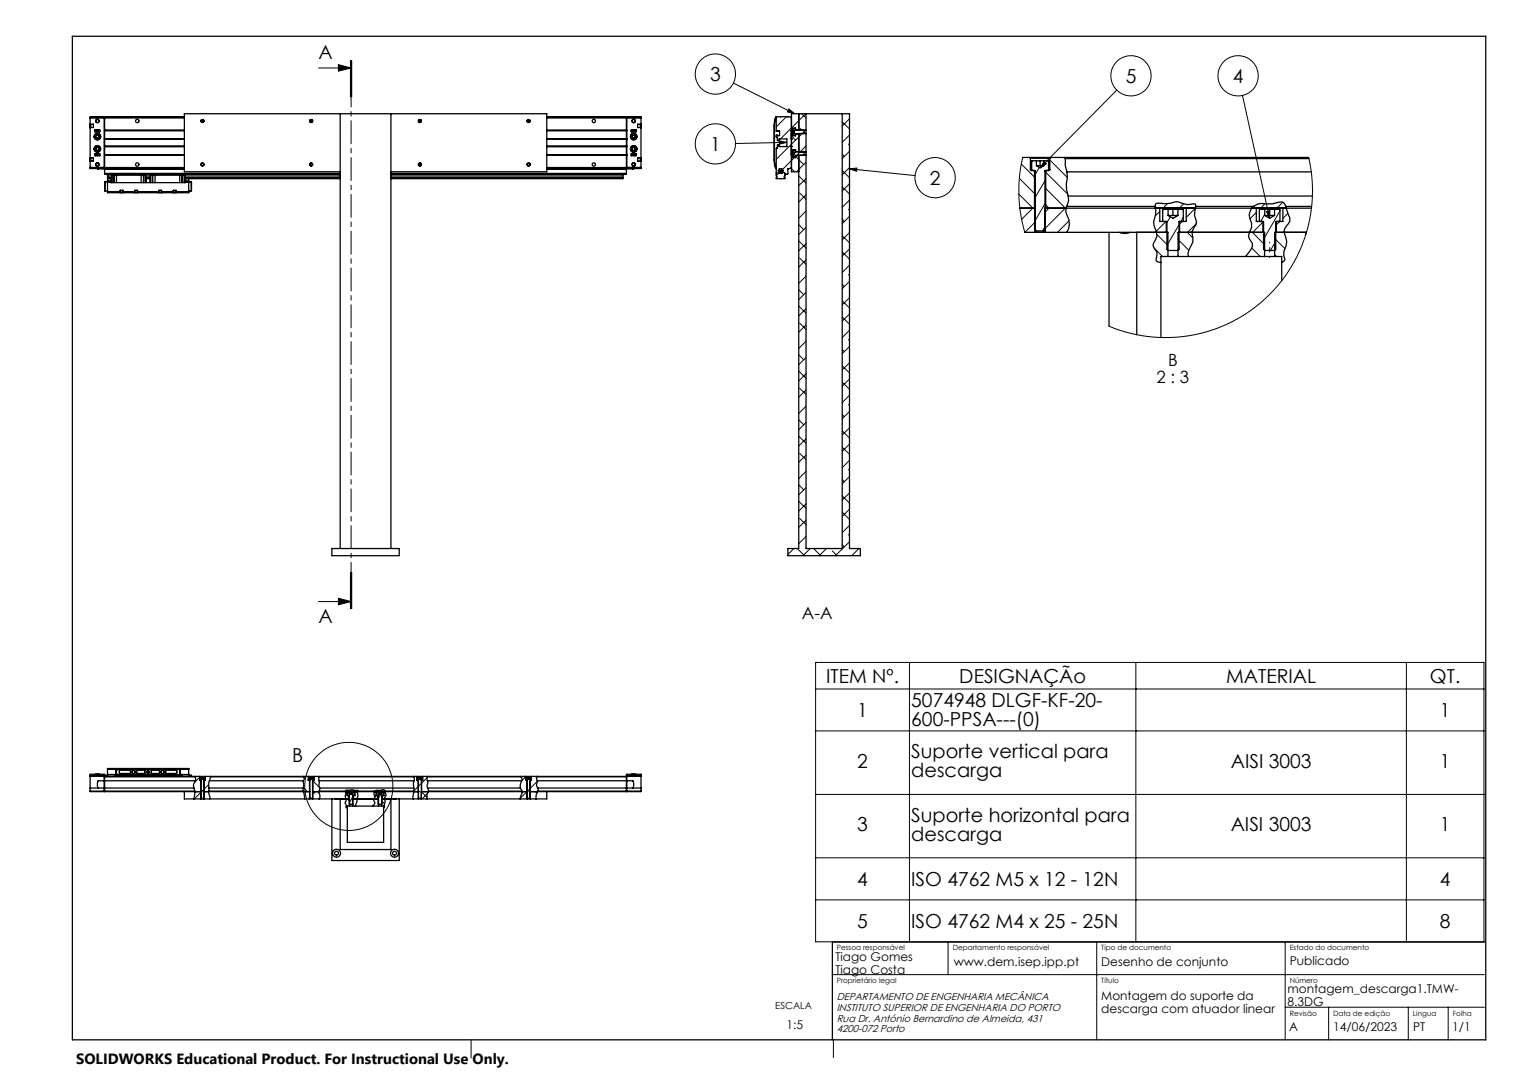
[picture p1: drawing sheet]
<svg xmlns="http://www.w3.org/2000/svg" width="420mm" height="297mm" viewBox="0 0 420 297" stroke-linecap="round" stroke-linejoin="round" font-family="sans-serif">
<g fill="none" stroke="#000" stroke-width=".35">
<path d="M20 10h390v277h-390zM24.9 32.4v.2M24.9 34.3h.1M24.9 34.3v1M24.9 32.6h3.9M24.9 32.4h26M24.9 32.6v1.7M24.9 35.3v8.2M24.9 35.2v.1M24.9 34.3h.9v.9M24.9 34.3v.9M24.9 35.2h.8"/>
<path d="M25 34.3v.9M25.8 35.2h-.1M26.2 35.8h1.3l.1 .6h-1.4zM26.5 36.1l.4-.2-.2 .2 .6 .1h-.6l.2 .1h-.2zM27 32.2h.2M27 32.2l-.1 .1M27 32.2v.1M27.2 32.2l1.6 .1M27.2 32.2v.1M28.8 32.3v.3M28.8 32.3l-3.9 .1M28.8 32.6v13.6"/>
<path d="M28.8 32.5h.1M28.8 32.7h.1M28.9 32.2v.4M28.9 38.4h.1M28.9 36h.1M28.9 36v.1M28.9 38.3v.1M28.9 32.2h.1M28.9 32.6v3.4M28.9 36.1v2.2M28.9 38.4v2M28.9 36.1h22"/>
<path d="M28.9 32.6h22M28.9 32.2h22M28.9 38.4h22M28.9 38.3h22M28.9 36h22M93.9 31.4v120M107.9 31.4v120M150.9 36.1h22M150.9 32.6h22M150.9 32.4h26M150.9 32.2h22M150.9 38.4h22"/>
<path d="M150.9 38.3h22M150.9 36h22M172.9 32.2v.4M172.9 38.4h.1M172.9 36h.1M172.9 36v.1M172.9 38.3v.1M172.9 32.2h.1M172.9 32.6v3.4M172.9 36.1v2.2M172.9 38.4v2M172.9 32.5h.1"/>
<path d="M172.9 32.7h.1M173 32.3v.3M173 32.3l3.9 .1M173 32.6h3.9M173 32.6v13.6M174.2 35.8h1.3l.1 .5-1.4 .1zM174.5 36.1l.4-.2-.2 .2 .6 .1h-.6l.2 .1h-.2zM174.6 32.3h.1M174.6 32.2h.1M174.6 32.2l-1.6 .1M174.6 32.2v.1M174.7 32.2l.2 .1"/>
<path d="M174.7 32.2v.1M176 35.2h.1M176 35.2h.8M176.7 34.3v.9M176.8 34.3v.9M176.8 35.2l.1 .1M176.8 34.3h-.8v.9M176.9 32.4v.2M176.9 34.3h-.1M176.9 34.3v1M176.9 32.6v1.7M176.9 35.3v8.2"/>
<path d="M214.2 37.8h.1M214.2 32.3v3.9h.3M214.2 32.4l-.5 2.1v9.8l.5 2.1M214.2 37.8l.3 .2v.8h.5v-.4M214.2 32.3h-.2l-.2 .6-.2 1.8v9.4l.2 1.8 .4 .6M214.5 37.3h-.3v.5M214.5 37.3h.1M214.5 36.2h.6v1.2h-.6M214.5 36.2h.1M215.1 38.3h.1M215.1 38.3l2 .1v2.1h-2M215.4 32.2h.1"/>
<path d="M217.4 32.2l-3.2 .1M217.4 32.2l.9 .2 .1 .2M217.4 32.2h.1M218.4 35.3h1.1v.6l2.4 .1-.1 .9h-2.3M218.4 36v1.5h1.1v-.6M218.4 36h.1M218.4 36v2.4M218.4 38.4h.1M218.5 36.2h.5M218.5 35.9l.5 .1M218.5 36.7h.5M219 36v.8"/>
<path d="M219 36.8h.1M219 36.8l-.5 .1M219 36l.3 .4-.3 .4M219.5 35.6h-1v1.6h1M219.5 35.8h.9M219.6 36.9h-.1M220.4 31.4v4.6h2M222.4 36v.8M222.4 36.8h-2v5.2h2M222.4 31.4v4.6M222.4 36.8v5.2M232.4 31.4v120h-10v-108.6"/>
<path d="M24.9 43.5v.1M24.9 46.2v.2M24.9 43.5v1.1M24.9 46.4l3.9 .1M24.9 46.4h26M24.9 46.2h3.9M24.9 44.6v1.6M24.9 44.5v.1M24.9 43.6h.9v.9h-.9M24.9 43.6v.9M25 43.6v.9M26.2 42.4h1.3l.1 .6h-1.4z"/>
<path d="M26.5 42.6h.5l-.2-.1h.2l.3 .2-.5 .2 .2-.1zM26.9 46.5l.1 .1M27 46.6h.2M27 46.5v.1M27.2 46.5v.1M28.8 46.2v.3M28.8 46.5l-1.6 .1M28.8 46.1h.1M28.8 46.3h.1M28.9 40.4h.1M28.9 46.2v.4M28.9 42.8h.1"/>
<path d="M28.9 40.4v.1M28.9 46.6v.1M28.9 47.9v.2h65M28.9 40.5v2.3M28.9 42.8v3.4M28.9 46.7v1.2M28.9 42.8h22M28.9 46.2h22M28.9 46.6h22M28.9 40.4h22M28.9 46.7h22M28.9 47.9h65"/>
<path d="M29 50.2v2.5M29 52.7h.7M29 50.2h1.5M29.7 53v.1M29.7 49.9v.4M29.7 48.4h.1M29.7 53h3.5M29.7 53.1h3.5M29.7 48.1v1.8M29.7 50.3v2.7M29.7 53.1v.1h3.5M29.7 50.3h.8"/>
<path d="M29.7 48.4h.2M29.7 49.9h.8M29.9 49.2l.9 .1M29.9 48.6v.5M29.9 49.1h.9M29.9 48.1v.5M29.9 49.1v.1M29.9 48.6h.9M29.9 49.2h.9M30.5 50.2v.1M30.5 49.9v.3M30.5 49.3v.6"/>
<path d="M30.5 50.3h20.7M30.9 48.4l-.1 2M30.9 48.4h9.3M30.9 48.4v2M31.4 48.4v2M31.5 48.4v2M32.1 48.4v2M33.2 53v-.5h.7v.5M33.2 53v.1M33.2 53.1h.7M33.2 53.2h.7M33.2 53.1v.1"/>
<path d="M33.9 53v.1M33.9 53h3.2M33.9 53.1h3.2M33.9 53.1v.1M33.9 53.2h3.2M37.1 53v-.5h.8l.1 .5M37.1 53v.1M37.1 53.1h.9M37.1 53.2h.9M37.1 53.1v.1M38 53v.1M38 53h5.8"/>
<path d="M38 53.1h5.8M38 53.1v.1M38 53.2h5.8M38.9 48.4v2M39.6 48.4v2M39.7 48.4v2M40.2 48.4l.1 2M40.2 48.4v2M40.3 49.3h1.1M40.3 49.1h1.1M40.3 48.6h1.1M40.3 49.2h1.1"/>
<path d="M41.5 48.4l-.1 2M41.5 48.4h9.3M41.5 48.4v2M42 48.4v2M42.2 48.4v2M42.8 48.4v2M43.8 53v-.5h.8v.5M43.8 53v.1M43.8 53.1h.8M43.8 53.2h.8M43.8 53.1v.1M44.6 53v.1"/>
<path d="M44.6 53h3.2M44.6 53.1h3.2M44.6 53.1v.1M44.6 53.2h3.2M47.8 53v-.5h.8v.5M47.8 53v.1M47.8 53.1h.8M47.8 53.2h.8M47.8 53.1v.1M48.6 53v.1M48.6 53h3.5M48.6 53.1h3.5"/>
<path d="M48.6 53.1v.1M49.6 48.4v2M50.2 48.4v2M50.3 48.4v2M50.8 48.4l.1 2M50.8 48.4v2M50.9 49.3h43M50.9 49.1h43M50.9 48.6h43M50.9 49.2h43M51.2 50.2v.1M51.2 49.9v.3"/>
<path d="M51.2 50.3h.9M51.2 49.3v.6M51.2 50.2h1.6M51.2 49.9h.9M52.1 53v.1M52.1 49.9v.4M52.1 52.7h.7M52.1 49.3v.6M52.1 50.3v2.7M52.1 53.1v.1h-3.5M52.8 50.2v2.5M93.9 47.4h-43v-16h100v16h-43"/>
<path d="M107.9 49.1h64M107.9 48.6h64M107.9 47.9h65M107.9 49.2h64M150.9 42.8h22M150.9 46.4h26M150.9 46.2h22M150.9 46.6h22M150.9 40.4h22M150.9 46.7h22M171.9 49.2l-64 .1M171.9 48.6v.5"/>
<path d="M171.9 48.1v.5M171.9 49.1v.1M172.9 40.4h.1M172.9 46.2v.4M172.9 42.8h.1M172.9 40.4v.1M172.9 46.6v.1M172.9 47.9v.2h-65M172.9 40.5v2.3M172.9 42.8v3.4M172.9 46.7v1.2M172.9 46.1h.1"/>
<path d="M172.9 46.3h.1M173 46.2v.3M173 46.2h3.9M173 46.5l1.6 .1M174.2 42.4h1.3l.1 .5-1.4 .1zM174.5 42.6h.5l-.1-.1h.1l.3 .2-.4 .2 .1-.1zM174.6 46.5h.1M174.6 46.6h.1M174.6 46.5v.1M174.7 46.5v.1M174.9 46.5l-.2 .1M176.7 43.6v.9"/>
<path d="M176.8 43.6v.9M176.8 44.5l.1 .1M176.8 43.6h-.8v.9h.8M176.9 46.2v.2M176.9 43.5l-.1 .1M176.9 43.5v1.1M176.9 46.4l-3.9 .1M176.9 44.6v1.6M214.5 40h.1M214.5 40v.8l-.3 .2v6.7l.2 .1-.2 .8a.35 .35 0 0 1 .3 .3 .35 .35 0 0 1-.3 .3l2.4 .1v-.2a.27 .27 0 0 1-.2-.3 .27 .27 0 0 1 .2-.2v-.6l.6 .1 .2-.2 .1-1.3 .8-.2 .1-.2M214.6 40h.4v.4M215 40.4l.1 .1"/>
<path d="M215 47.5l-.2-.1h1.3l-.3 .2M215 47.5l.1 .1M215.1 47h.1M215.1 47.6l-.1 .2h.8M215.1 46.6h.7v.4h.3h-1.3h.2zM215.1 47.4v.4M215.7 47.4v.4M216.5 47.8l.1 .2zM218.4 42.8v-1.5h1.1v.6l2.4 .1-.1 .9h-2.3v.6h-1.1M218.4 40.4h.1M218.4 40.4v2.4M218.4 42.8h.1"/>
<path d="M218.5 42.6h.5M218.5 42.9h.5M218.5 41.9h.5M218.5 42.2h.5M219 42v.8M219 41.9v.1M219 42.8v.1M219 42l.3 .4-.3 .4M219.5 41.6h-1v1.6h1M219.5 43h.9M219.5 41.8h.9M222.4 42v.8"/>
<path d="M222.4 42.8h-2v108.6h-3v2h20v-2h-3v-120h-16v16h2M281.4 57.5h4.3M282.2 43.5h2M284.2 43.5h5.6M284.2 43.5l.1 .2M284.3 46.8l.2 .3 1.2 .1M284.3 43.7h5.4M284.3 46.8h.4M284.3 43.7v3.1M284.7 47.1l.1-2.7h4.5v2.7M285.3 47.1l.2 .1M285.5 47.2h.2"/>
<path d="M285.5 47.2v10.3M285.6 57.5v6.6M285.7 47.2v16.3l.3 .2h2.1l.3-.2v-16.3M286 45.7h2M286 45.7l1 .6 1-.6M286 44.4v1.3M287 44.4v1.3M288 44.4v1.3M288.4 47.2h.2M288.4 57.5h31.6M288.4 57.5v6.6M288.6 47.2v10.3"/>
<path d="M288.7 47.1l-.1 .1M289.3 46.8h.4M289.7 46.8l-.1 .3-1.2 .1M289.7 43.7v3.1M289.8 43.5h71.3M289.8 43.5l-.1 .2M294 43.8l-.1 1.8 .5 1.8M294 43.8h67.2M294.1 43.5l-.1 .3M294.4 57l-.2 .4a2.3 2.3 0 0 0 .2 1.9 4.5 4.5 0 0 1 0 4.8M294.4 57h24.4M294.4 47.4l.1 1.7a8 8 0 0 0 .3 5"/>
<path d="M294.4 47.4h67.4M294.8 54.1l.1 1.2-.5 1.7M294.8 54.1h67.4M318.8 57a11 11 0 0 1-.5 4.3l.2 1.2a4.1 4.1 0 0 1-.3 4.8l.2 1.1a2.92 2.92 0 0 1 .6 3.4l.2 .4 1.2 .3M318.8 57l.1-.6 .4-.3a10.4 10.4 0 0 0 5.1-.4h.7a8.1 8.1 0 0 0 4.6 .6l.3 .7M318.8 57.3h11.1M318.8 57.4h11.1M320 57.5h7.3M320 57.5v3.6l2 .1v7.6l.3 .3h2.7l.4-.3 .1-7.7M322.3 59.5h2.7M322.3 57.8v1.7M322.3 59.5l1.4 .8 1.3-.8"/>
<path d="M323.7 57.8v1.7M325 57.8v1.7M327.3 57.5v3.6h-1.8M327.3 57.5h19.4M330 57l-.1 .4a5.7 5.7 0 0 0 .3 3.9l-.2 .8a3.2 3.2 0 0 0-.8 3.6l-.1 1.2-1.1 2.3-.1 1.6M330 57h16M345.5 57.4h9.4M345.6 57.4h9.3M346 57l-.1 .1a3.5 3.5 0 0 0-.5 4.5v1.2l-.9 2.4 .2 .7a2.07 2.07 0 0 1 .5 3l-1.5 1.9M346 57l.9-.6 1-.2a9 9 0 0 0 5-.4l.8-.1a1.32 1.32 0 0 1 1.1 1.3M346.7 57.5h7.3M346.7 57.5v3.6h1.8"/>
<path d="M349 59.5h2.7M349 59.5l1.3 .8 1.4-.8M349 57.8v1.7M350.3 57.8v1.7M351.7 57.8v1.7M354 57.5v3.6l-2 .1v7.6l-.3 .3h-2.7l-.3-.3v-7.6l-.2-.1M354 57.5h7.9M354.8 57l.7 2.2a2.23 2.23 0 0 1-.6 3.3 2.74 2.74 0 0 0-.1 3l.3 1.2-.2 1.2a4.3 4.3 0 0 0-.4 3.8l-.2 .4-.6 .3M354.8 57h7.1M282.8 64.1h2.8M285.6 64.1h2.8M288.4 64.1h33.9v6.7"/>
<path d="M306 64.1v25.9M308.8 64.1a3.9 3.9 0 0 0 3.1 0M313.7 64.1v28.3M320.9 61.1l.1-3.3h5.5v3.3M321.8 61.1v3M322.3 70.8h2.8M322.3 70.8h-1.9v22.4M325.1 70.8v-6.7h23.9v6.7M325.1 70.8h23.9M325.5 61.1v3M347.5 61.1l.2-3.3h5.4l.1 3.3M348.5 61.1v3"/>
<path d="M349 70.8h2.8M351.8 70.8h1.9v6.7M352.2 61.1v3M360.4 64.1v.6M360.5 64.1h-8.7v6.7M91.6 151.4h18.6v2h-18.6zM24.9 214.1v.2M24.9 217.5v.9M24.9 218.4v.1h3.9v-.1M24.9 214.1v-.4h3.9v.4M24.9 214.3v3.2M24.9 217.5h3.9"/>
<path d="M24.9 214.3h3.9M24.9 218.4h3.9M24.9 214.1h3.9M26.1 213.8h1.5M26.1 213.8l.7 .2 .8-.2M28.8 215.5h-1.6a1.75 1.75 0 0 0 0 2M28.8 214.1v.2M28.8 217.5v.9M28.8 213.8l.1 .4M28.8 214.3v3.2M28.8 217.4h.1M28.8 218.3h.1"/>
<path d="M28.8 214.4h.1M28.8 214.2h.1M28.8 218.4h.1M28.9 214.3v.1M28.9 217.5v.9M28.9 214.2v.1M28.9 218.4v.1h26.6M28.9 214.4v3.1M28.9 215.5h25M28.9 217.5h24.6M28.9 214.4h25M28.9 214.3h26.1"/>
<path d="M28.9 218.4h24.9M29 214v.3M29 214l-.1 .3M29 214h.7M29.7 213.8h.1M29.7 212.2v.1M29.7 213.8v.5M29.7 212.2h22.4M29.7 212.3v1.5M29.7 213.8h2.3M29.7 212.3h2.3M32 213.8h.1"/>
<path d="M32 213.8l.1 .1M32 212.3v1.5M32.1 212.2l-.1 .1M32.1 212.7h.1M32.1 213.6h.1M32.1 213.9l-.5 .1v.3M32.1 212.7v.9M32.1 213.8h.1M32.1 212.2h.1M32.1 213.9h.1M32.1 213.9h17.5M32.1 212.2v1.7"/>
<path d="M32.1 212.3h17.5M32.7 213.9l.1 .4M32.9 212.7l3.1-.1v.9h-2.9zM37.7 212.7l2.3-.1v.8l-2.2 .1zM41.7 212.6h2.3v.9h-2.2zM45.7 212.7l3-.1 .1 .8-3 .1zM49 213.9l-.1 .4M49.6 212.2h.1M49.6 212.2l.1 .1M49.6 213.9l.5 .1v.3M49.6 212.2v1.7M49.7 213.8h.1"/>
<path d="M49.7 213.8l-.1 .1M49.7 213.8h2.4M49.7 212.3v1.5M49.7 212.3h2.4M50.9 218.5v2h4.6M52.1 212.2v.1M52.1 213.8h.1M52.1 213.8v.5M52.1 212.3v1.5M52.1 214h.7M52.8 214v.3M53.5 217.5l.3 .9"/>
<path d="M53.8 218.4l-.3 2.1M53.8 214.3l.1 .1M53.9 214.4v1.1M53.9 215.5l-.5 .9 .1 1.1M55 214.3h1.7M55 214.3l.1 .1M55.1 214.4h1.6M55.1 215.3l.4 .1M55.1 215.3h.1M55.1 214.4v.9M55.2 214.6h.1M55.2 214.6v.8"/>
<path d="M55.2 214.6h1.4v.8M55.4 215.4h.1M55.4 215.4v3.1M55.5 218.5h.1M55.5 215.4v5.1M55.6 215h.6M55.6 215l.3 .2 .3-.2M55.6 214.6v.4M55.9 214.6v.4M56.2 214.6v.4M56.3 215.4h.1M56.3 218.5h29.2"/>
<path d="M56.3 215.4v5.1M56.3 215.4v3.1M56.4 215.4h-.1M56.6 215.3h.1M56.7 215.3l-.4 .1M56.7 214.4v.9M56.7 214.3h28.3M56.7 214.3v.1M57.6 218.4l.4 1.8-.1 .3M57.6 218.4h26.1M57.6 217.5v.9M57.6 217.5h26.1"/>
<path d="M57.8 215.5l-.2 2M57.8 215.5h25.9M58.1 214.3v.1M58.1 214.4l-.3 1.1M58.1 214.4h25.7M83.7 218.4l.4 2.1M83.7 217.5v.9M83.7 215.5v2M83.8 214.3v.1M83.8 214.4l.2 .6-.3 .5M85 214.3h1.7M85 214.3l.1 .1"/>
<path d="M85.1 215.3v.1M85.1 214.4h1.6M85.1 215.3h.1M85.1 214.4v.9M85.1 215.4h.4M85.2 215.4v-.8h1.4v.8M85.4 215.4h.1M85.4 215.4v3.1M85.5 215.4l-.1 5.1M85.5 215h.7M85.5 215l.4 .2 .3-.2M85.5 214.6v.4"/>
<path d="M85.9 214.6v.4M86.2 214.6v.4M86.3 215.4h.1M86.3 218.5h29.2M86.3 215.4v4.9h-.8M86.3 215.4v5.1M86.4 215.4h-.1M86.6 215.3h.1M86.6 215.4h-.3M86.7 215.3l-.1 .1M86.7 214.4v.9M86.7 214.3h28.3"/>
<path d="M86.7 214.3v.1M87.9 214.4l.2 1.1M87.9 214.4h26.3M88 214.3l-.1 .1M88.1 218.4v.7a1.33 1.33 0 0 1 0 1.4M88.1 218.4h7.3M88.1 215.5l.1 2M88.1 215.5h26.2M88.2 217.5l-.1 .9M88.2 217.5h26M95.4 218.4v.1a2.98 2.98 0 0 0 .1 2.3l-.3 .8 .4 .7-.1 .5 .3 .2M95.4 218.4l.2-.3 1.5-.1 .9 .2h.7v.2"/>
<path d="M95.8 218.5h2.2v1.1h-.6l-.1 2.4-.9-.1v-2.3h-.6zM96.1 218.6h.1M96 218.6v1M96.1 218.6h1.6M96.3 219.6v.9M96.4 219.1h.9M96.4 218.6v.5M96.4 219.1l.5 .3 .4-.3M96.9 218.6v.5M97.3 218.6v.5M97.4 219.6v.9M97.7 218.6h.1"/>
<path d="M97.7 218.6v1M98.7 218.4l-.1 .7 .2 .6-.3 .7v.9l-.4 1.2M98.7 218.4h4.8M103.5 218.4a1.01 1.01 0 0 0-.1 1.3v.4a1.59 1.59 0 0 0 0 1.6l-.5 .8M103.5 218.4l.6-.3 1.8-.1 .3 .4M104 219.6v-1h1.7v1M104.3 219.6l.2 2.4 .9-.1v-2.3M104.3 219.6h-.5v-1.1h2.2v1.1h-.6M104.3 219.6v.9M104.5 219.1h.8M104.5 219.1l.4 .3 .4-.3M104.5 218.6v.5"/>
<path d="M104.9 218.6v.5M105.3 218.6v.5M105.4 219.6v.9M106.2 218.4v.1a1.25 1.25 0 0 1-.1 1.8v.3a1.89 1.89 0 0 1-.1 1.8l.1 .4-.2 .2M106.2 218.4h8M114.2 214.3v.1M114.2 217.5v.9M114.2 218.4l-.2 2.1M114.2 214.4l.1 1.1M114.3 215.5l-.2 .9 .1 1.1M115 214.3h1.7M115 214.3l.1 .1"/>
<path d="M115.1 215.3l.4 .1M115.1 214.4h1.6M115.1 215.3h.1M115.1 214.4v.9M115.2 214.6v.8M115.2 214.6h.1M115.2 214.6h1.4v.8M115.4 215.4h.1M115.4 215.4v3.1M115.5 218.5h.1M115.5 215.4v5.1M115.6 215h.6"/>
<path d="M115.6 215l.3 .2 .3-.2M115.6 214.6v.4M115.9 214.6v.4M116.2 214.6v.4M116.3 218.5h.1M116.3 215.4h.1M116.3 218.5h29.2M116.3 215.4v5.1M116.3 215.4v3.1M116.4 215.4h-.1M116.6 215.3h.1M116.6 215.4h-.3"/>
<path d="M116.7 215.3l-.1 .1M116.7 214.4v.9M116.7 214.3h28.3M116.7 214.3v.1M117.9 215.5l.1 2M117.9 215.5h26.1M118 214.4l-.2 .5 .1 .6M118 217.5l.2 .9M118 217.5h25.6M118 214.4h25.8M118 214.3v.1M118.2 218.4l-.3 .7-.1 1.4"/>
<path d="M118.2 218.4h25.8M143.6 217.5l.4 .9M143.8 214.3v.1M143.8 214.4l.3 .7-.1 .4M144 215.5l-.3 .7-.1 1.3M144 218.4l.1 .5-.6 1.6M145 214.3h1.7M145 214.3l.1 .1M145.1 214.4h1.5M145.1 215.3v.1M145.1 215.3h.1M145.1 214.4v.9"/>
<path d="M145.1 215.4h.4M145.2 215.4v-.8h1.3l.1 .8M145.3 215.4h.1M145.4 215.4h.1M145.4 215.4v3.1M145.5 218.5h.1M145.5 215.4v5.1M145.6 215h.6M145.6 215l.3 .2 .3-.2M145.6 214.6v.4M145.9 214.6v.4M146.2 214.6v.4"/>
<path d="M146.3 215.4h.1M146.3 215.4v4.9h-.8M146.3 215.4v5.1M146.4 215.4h-.1M146.6 215.3h.1M146.6 215.4h-.3M146.6 215.3v.1M146.6 214.4v.9M146.7 214.3h26.2M146.7 214.3l-.1 .1M148 214.4l.3 1.1M148 214.4h24.9"/>
<path d="M148.1 214.3l-.1 .1M148.3 215.5l-.2 1.1 .3 .9M148.3 215.5h24.6M148.4 217.5v.9M148.4 217.5h24.5M148.4 218.4a2.77 2.77 0 0 0-.5 2.1M148.4 218.4h24.5M150.9 218.5v2h-4.6M172.9 214.3v.1M172.9 217.5v.9M172.9 214.2v.1M172.9 218.4v.1h-26.6"/>
<path d="M172.9 214.4v3.1M172.9 217.4h.1M172.9 218.3h.1M172.9 214.4h.1M172.9 214.2h.1M172.9 218.4h.1M173 215.5h1.6a1.78 1.78 0 0 1 0 2M173 217.5v.9M173 214.1v.2M173 218.4v.1h3.9v-.1M173 214.1v-.4h3.9v.4M173 213.8l-.1 .4"/>
<path d="M173 214.3v3.2M173 217.5h3.9M173 214.3h3.9M173 218.4h3.9M173 214.1h3.9M174.1 213.8l.8 .2 .7-.2M174.1 213.8h1.5M176.9 217.5v.9M176.9 214.1v.2M176.9 214.3v3.2M55.5 220.5h.8M55.5 220.3h.8"/>
<path d="M56.3 220.5h29.1M85.4 220.5h.9M86.3 220.5h10.1v2M91.6 220.5v17h18.6v-17M92.4 220.5h.9M93.9 220.5v14h14v-14M96.4 222.5h.9M96.4 222.5h-.6v10h10.1v-10h-.6M97.3 222.5v-2h7.2v2M97.3 222.5h7.2M104.5 222.5h.8M108.4 220.5h.9"/>
<path d="M115.5 220.5h.8M115.5 220.5h-10.2v2M115.5 220.3h.8M116.3 220.5h29.2M145.5 220.5h.8M409.6 260h-179.9v27"/>
<circle cx="26.8" cy="37.7" r=".42"/>
<circle cx="26.9" cy="33.4" r=".47"/>
<circle cx="26.9" cy="37.7" r=".89"/>
<circle cx="26.9" cy="33.4" r=".44"/>
<circle cx="26.9" cy="37.7" r=".5"/>
<circle cx="26.9" cy="37.7" r=".88"/>
<circle cx="37.9" cy="33.4" r=".48"/>
<circle cx="55.9" cy="33.4" r=".33"/>
<circle cx="55.9" cy="33.4" r=".41"/>
<circle cx="55.9" cy="33.4" r=".42"/>
<circle cx="85.9" cy="33.4" r=".32"/>
<circle cx="85.9" cy="33.4" r=".42"/>
<circle cx="85.9" cy="33.4" r=".4"/>
<circle cx="115.9" cy="33.4" r=".33"/>
<circle cx="115.9" cy="33.4" r=".41"/>
<circle cx="115.9" cy="33.4" r=".4"/>
<circle cx="145.9" cy="33.4" r=".41"/>
<circle cx="145.9" cy="33.4" r=".32"/>
<circle cx="145.9" cy="33.4" r=".42"/>
<circle cx="163.9" cy="33.4" r=".46"/>
<circle cx="174.9" cy="37.7" r=".89"/>
<circle cx="174.9" cy="33.4" r=".46"/>
<circle cx="174.9" cy="37.7" r=".5"/>
<circle cx="174.9" cy="37.7" r=".42"/>
<circle cx="26.9" cy="45.4" r=".47"/>
<circle cx="26.9" cy="41.1" r=".89"/>
<circle cx="26.9" cy="41.1" r=".41"/>
<circle cx="26.9" cy="45.4" r=".44"/>
<circle cx="26.9" cy="41.1" r=".5"/>
<circle cx="37.9" cy="45.4" r=".47"/>
<circle cx="55.8" cy="45.4" r=".32"/>
<circle cx="55.9" cy="45.4" r=".4"/>
<circle cx="55.9" cy="45.4" r=".42"/>
<circle cx="85.9" cy="45.4" r=".31"/>
<circle cx="85.9" cy="45.4" r=".39"/>
<circle cx="85.9" cy="45.4" r=".42"/>
<circle cx="115.9" cy="45.4" r=".32"/>
<circle cx="115.9" cy="45.4" r=".39"/>
<circle cx="115.9" cy="45.4" r=".41"/>
<circle cx="145.9" cy="45.4" r=".4"/>
<circle cx="145.9" cy="45.4" r=".31"/>
<circle cx="145.9" cy="45.4" r=".42"/>
<circle cx="163.9" cy="45.4" r=".46"/>
<circle cx="174.9" cy="41.1" r=".89"/>
<circle cx="174.9" cy="45.4" r=".46"/>
<circle cx="174.9" cy="41.1" r=".5"/>
<circle cx="174.9" cy="41.1" r=".42"/>
<circle cx="36.9" cy="213.1" r=".54"/>
<circle cx="36.9" cy="213.1" r=".42"/>
<circle cx="40.9" cy="213.1" r=".41"/>
<circle cx="40.9" cy="213.1" r=".33"/>
<circle cx="44.9" cy="213.1" r=".54"/>
<circle cx="44.9" cy="213.1" r=".42"/>
<circle cx="92.9" cy="235.5" r="1.1"/>
<circle cx="92.9" cy="235.5" r=".55"/>
<circle cx="108.9" cy="235.5" r=".54"/>
<circle cx="108.9" cy="235.5" r="1.1"/>
</g>
<g fill="none" stroke="#000" stroke-width=".28">
<path d="M87.9 18.8h9M93.4 17.8l3.5 1-3.5 .8zM96.7 16.7v10M96.9 16.7v10M97.1 16.7v10M202.4 22.9l16.9 8.5M215 38.7l-.1 .1M215.1 38.9l2 .4-2 .5zM217 32.2l-2.8 2.8M217.1 39.3l-14.1 .3M217.7 30.1l1.6 1.3-2-.5zM218.4 37.6l1.1 1.1"/>
<path d="M220.7 35.3l.6 .7M221.2 31.4l1.2 1.2M221.9 36.3l-7.7 7.7M222.2 36.8l.2 .3M222.3 31.4l-6.9 6.9M222.4 35.8l-.1 .2M232.4 33.6l2 2M234.1 39.8l.3 .3M234.4 32.8l-2 2M234.4 37.3l-2 2M308.2 24.9l-21.2 21.4M342.9 26.3l7.4 34"/>
<path d="M215.1 47.7l-.9 .8M215.7 47l-.4 .4M218.4 46.5l.9 .9M219.2 43.5l-3.4 3.5M219.5 43.1l2.3 2.3M219.7 43l-.2 .2M220.4 48.5l2 2M220.7 53.3l1.7 1.7M222.4 40.3l-2.6 2.6M222.4 44.8l-2.6 2.6M222.4 49.3l-2 2M222.4 53.8l-2 2"/>
<path d="M222.4 58.2l-2 2.1M232.4 47.1l2 2M232.4 42.6l.6 .6M232.4 51.6l2 1.9M234.1 57.8l.3 .3M234.4 46.6l18.1 1.9M234.4 46.6l2.1-.2-.1 .9zM234.4 41.8l-2 2M234.4 46.2l-2 2.1M234.4 50.7l-2 2M234.4 55.2l-2 2M234.4 59.7l-2 2"/>
<path d="M281.2 53.6l3.8 3.9M281.3 49.2l4.2 4.2M281.8 45.3l3.7 3.6M282.2 43.5l-.9 5.1-.1 5.7 .4 4.2 1.2 5.6M285 57.5l-3.1 3M286.8 46.2l-1.1 2M288.1 44.6l.6 .6-1.7 1.1zM288.4 49.9l-2.7 4.6M288.4 56.2l-2.7 4.7M288.6 56.5l.9 1M288.6 52l5.4 5.5M288.6 47.6l6.1 6"/>
<path d="M289.5 57.5l-1.1 1M289.7 44.2l4.9 4.8M293.5 43.5l.5 .5M294 57.5l-5.6 5.5M320 58.4l-1.2 1.2M322.1 56.3l-1 1M323 59.8l-1 1.6M326.5 60l-.6 1.1M326.6 56.3l-1.1 1M329.8 57.5l-2.5 2.5M346.7 58.6l-1.8 1.8M349 59.2l-1.1 1.9"/>
<path d="M349.1 56.2l-1.1 1.1M349.5 58.4l.9-.2-.1 2.1zM353.2 58.2l-4.5 7.8M354 55.8l-1.5 1.5M355.4 58.9l-1.4 1.4M361.1 43.5l.9 5 .2 5.9-.7 6-1.3 4.8-2.2 5.4-2.9 5-3.7 4.6-4.1 3.8-4.5 3.3-4.5 2.3-4.7 1.8-5.9 1.3-4.6 .5-6.4-.3-5.5-1.1-5.2-1.8M220.4 80l1.4 1.3M220.4 66.5l2 2M220.4 62l1.4 1.4M220.7 71.2l1.7 1.8M222.4 62.8l-2 1.9M222.4 67.2l-2 2"/>
<path d="M222.4 71.7l-2 2M222.4 76.2l-2 2M232.4 78.5l.6 .6M232.4 69.5l2 2M232.4 65l2 2M232.4 60.5l.6 .6M234.1 75.7l.3 .3M234.4 64.2l-2 2M234.4 68.7l-2 2M234.4 73.2l-2 2M234.4 77.7l-2 2M285.6 61.3l-2.8 2.8"/>
<path d="M288.4 62.6l-.7 1.1M295 60.9l-3.2 3.2M318.5 68.5l2.3 2.3M319.3 64.7l3 3.1M321.8 61.1l-2.7 2.7M325.1 70.6l.2 .2M325.1 66.1l2.9 3M325.4 62l-3.4 5.8M325.4 68.4l-.5 .7M326.2 61.1l-.7 .7M327.6 64.1l1.6 1.6M330.1 61.7l-2.4 2.4"/>
<path d="M345.4 68.5l2.4 2.3M345.6 64.1l3.4 3.4M348.5 61.3l-2.8 2.8M351.8 70.3l.4 .5M351.8 65.8l2.8 2.8M352 66.6l-1.4 2.5M353.2 61.1l-1 1M220.4 97.9l1.4 1.4M220.4 84.5l2 2M220.7 89.2l1.7 1.7M222.4 80.7l-2 2M222.4 85.2l-2 2"/>
<path d="M222.4 89.7l-2 2M222.4 94.2l-2 2M222.4 98.7l-2 2M232.4 96.5l.6 .5M232.4 87.5l2 2M232.4 83l2 2M234.1 93.7l.3 .3M234.4 82.2l-2 2M234.4 86.7l-2 1.9M234.4 91.2l-2 2M234.4 95.6l-2 2M220.4 115.9l1.4 1.4"/>
<path d="M220.4 102.4l2 2M220.7 107.2l1.7 1.7M222.4 103.1l-2 2.1M222.4 107.6l-2 2M222.4 112.1l-2 2M222.4 116.6l-2 2M232.4 118.9l2 2M232.4 114.4l.6 .6M232.4 105.4l2 2.1M232.4 101l2 1.9M234.1 111.7l.3 .2M234.4 100.2l-2 1.9"/>
<path d="M234.4 104.6l-2 2M234.4 109.1l-2 2M234.4 113.6l-2 2M234.4 118.1l-2 2M220.4 138.4l2 1.9M220.4 133.8l1.4 1.4M220.4 120.4l2 2M220.7 125.1l1.7 1.8M222.4 121.1l-2 2M222.4 125.6l-2 2M222.4 130.1l-2 2M222.4 134.6l-2 2"/>
<path d="M222.4 139.1l-2 2M232.4 136.9l2 2M232.4 132.4l.6 .6M232.4 123.4l2 2M234.1 129.6l.3 .3M234.4 122.6l-2 2M234.4 127.1l-2 2M234.4 131.5l-2 2.1M234.4 136.1l-2 1.9M96.7 158v10M96.9 158v10M97.1 158v10z"/>
<path d="M219.1 151.4l-1.7 1.7M220 151.4l1.8 1.8M220.7 143.1l1.7 1.7M222.4 143.6l-2 2M222.4 148.1l-2 2M223.6 151.4l-2 2M224.5 151.4l2 2M228.1 151.4l-2 2M229.7 152l1.3 1.4M232.4 150.4l.6 .6M232.4 141.4l2 2M234.1 147.6l.3 .2"/>
<path d="M234.4 140.5l-2 2.1M234.4 145l-2 2M234.4 149.5l-3.9 3.9M237 151.4l-2 2M87.9 166h9M93.4 165.1l3.5 .9-3.5 .9zM225.1 182.8h184.4v77.2h-184.4zM225.1 190.2h184.4M251 182.8v77.2M313.4 182.8v77.2M388.1 182.8v77.2M55.1 214.6l-1.4 1.3"/>
<path d="M55.5 218.7l-1.9 1.8M56.3 217.9l-.8 .7M57.6 216.6l-1.3 1.2M83.7 217.4l1.1 1.1M85.5 214.9l-.2 .5M86.3 215.5l1.9 1.8M87.1 218.5l-.8 .8M95.8 218.8l-.4 .3M96.4 218.2l-.3 .3M97.4 219.9l-1 1.7M97.7 219.2l-.2 .4M103.9 219.6l-.5 .6"/>
<path d="M105.1 219.2l-.7 1.2M105.4 218.6l-.1 .3M105.5 218l-.4 .5M115.4 217.1l-1.2 1.2M116.3 218.5l1.5 1.6M116.3 216.2l-.8 .8M117.9 214.6l-1.6 1.6M117.9 219.1l-1.4 1.4M145.1 214.4l-1.1 1.1M146.3 217.7l-2.8 2.7M147.7 218.5l.4 .4M148.3 215.6l-2 2"/>
<path d="M225.1 201.8h184.4M225.1 219.3h184.4M85.4 220.1l-.3 .4M86.3 220.1l-.2 .3M95.8 220.5l.6 .7M97.3 222l.5 .5M105.3 221l.8 .9M225.1 236.8h184.4M225.1 248.4h184.4M229.6 269h180M261.6 260v9M302.6 260v27"/>
<path d="M354.6 260v27M354.6 278h55M366.6 278v9M388.6 278v9M399.6 278v9M130 287v5M230 286.9v5"/>
<circle cx="197.4" cy="39.7" r="5.6"/>
<circle cx="197.4" cy="20.5" r="5.6"/>
<circle cx="312.1" cy="20.9" r="5.6"/>
<circle cx="341.7" cy="20.9" r="5.6"/>
<circle cx="258" cy="49" r="5.5"/>
<circle cx="96.2" cy="217.1" r="12.2"/>
</g>
<path d="M96.9 16.7v151.3" fill="none" stroke="#000" stroke-width=".28" stroke-dasharray="6.3 1.3 1.3 1.3" stroke-dashoffset="3.7"/>
<path d="M350.4 66.8v4.3" fill="none" stroke="#000" stroke-width=".28" stroke-dasharray="15.2 1.3 1.3 1.3" stroke-dashoffset="15"/>
<g fill="#000">
<path d="M93.4 17.8l3.5 1-3.5 .8zM93.4 165.1l3.5 .9-3.5 .9z"/>
<path d="M234.4 46.6l2.1-.2-.1 .9zM217.7 30.1l1.6 1.3-2-.5zM215.1 38.9l2 .4-2 .5zM349.5 58.4l.9-.2-.1 2.1zM288.1 44.6l.6 .6-1.7 1.1z"/>
</g>
<g font-size="5.3">
<text x="87.9" y="16.4">A</text>
<text x="195.9" y="22.3">3</text>
<text x="310.6" y="22.8">5</text>
<text x="340.2" y="22.8">4</text>
<text x="195.9" y="41.6">1</text>
<text x="256.6" y="50.9">2</text>
<text x="87.9" y="172.1">A</text>
<text x="228" y="188.4">ITEM Nº.</text>
<text x="264.7" y="188.4">DESIGNAÇÃo</text>
<text x="338.4" y="188.4">MATERIAL</text>
<text x="394.6" y="188.4">QT.</text>
<text x="236.6" y="197.9">1</text>
<text x="251.5" y="195.3">5074948 DLGF-KF-20-</text>
<text x="397.3" y="197.9">1</text>
<text x="251.5" y="200.5">600-PPSA---(0)</text>
<text x="251.5" y="209.3">Suporte vertical para</text>
<text x="80.6" y="210.3">B</text>
<text x="236.6" y="211.9">2</text>
<text x="251.5" y="214.5">descarga</text>
<text x="339.6" y="211.9">AISI 3003</text>
<text x="397.3" y="211.9">1</text>
<text x="251.5" y="226.9">Suporte horizontal para</text>
<text x="236.5" y="229.4">3</text>
<text x="251.5" y="232">descarga</text>
<text x="339.6" y="229.4">AISI 3003</text>
<text x="397.3" y="229.4">1</text>
<text x="236.5" y="244.5">4</text>
<text x="251.5" y="244.5">ISO 4762 M5 x 12 - 12N</text>
<text x="397.3" y="244.5">4</text>
<text x="236.5" y="256.1">5</text>
<text x="251.5" y="256.1">ISO 4762 M4 x 25 - 25N</text>
<text x="397.3" y="256.1">8</text>
</g>
<g font-size="4.7">
<text x="322.3" y="101.1">B</text>
<text x="319.2" y="105.7">2 : 3</text>
<text x="221.3" y="170.8">A-A</text>
</g>
<text font-size="4.1" x="21" y="293.7">SOLIDWORKS Educational Product. For Instructional Use Only.</text>
<g font-size="3.3">
<text x="230.5" y="265.2">Tiago Gomes</text>
<text x="230.5" y="268.7">Tiago Costa</text>
<text x="263.2" y="266.5">www.dem.isep.ipp.pt</text>
<text x="303.9" y="266.5">Desenho de conjunto</text>
<text x="355.9" y="266.5">Publicado</text>
<text x="355.3" y="274.1">montagem_descarga1.TMW-</text>
<text x="303.9" y="276.1">Montagem do suporte da</text>
<text x="303.9" y="279.6">descarga com atuador linear</text>
<text x="355.3" y="277.6">8.3DG</text>
<text x="217" y="283.9">1:5</text>
<text x="355.8" y="284.7">A</text>
<text x="367.9" y="284.7">14/06/2023</text>
<text x="390" y="284.7">PT</text>
<text x="400.8" y="284.7">1/1</text>
</g>
<g font-size="2.8">
<text x="230.9" y="276">DEPARTAMENTO DE ENGENHARIA MECÂNICA</text>
<text x="230.9" y="282">Rua Dr. António Bernardino de Almeida, 431</text>
<text x="230.9" y="279">INSTITUTO SUPERIOR DE ENGENHARIA DO PORTO</text>
<text x="230.9" y="285">4200-072 Porto</text>
</g>
<text font-size="2.7" x="213.9" y="278.6">ESCALA</text>
<g font-size="2">
<text x="230.9" y="262.3">Pessoa responsável</text>
<text x="262.9" y="262.3">Departamento responsável</text>
<text x="303.9" y="262.3">Tipo de documento</text>
<text x="355.9" y="262.1">Estado do documento</text>
<text x="230.9" y="271.3">Proprietário legal</text>
<text x="303.9" y="271.3">Título</text>
<text x="355.9" y="271.3">Número</text>
<text x="355.9" y="280.3">Revisão</text>
<text x="367.9" y="280.3">Data de edição</text>
<text x="389.9" y="280.3">Lingua</text>
<text x="400.9" y="280.3">Folha</text>
</g>
</svg>
